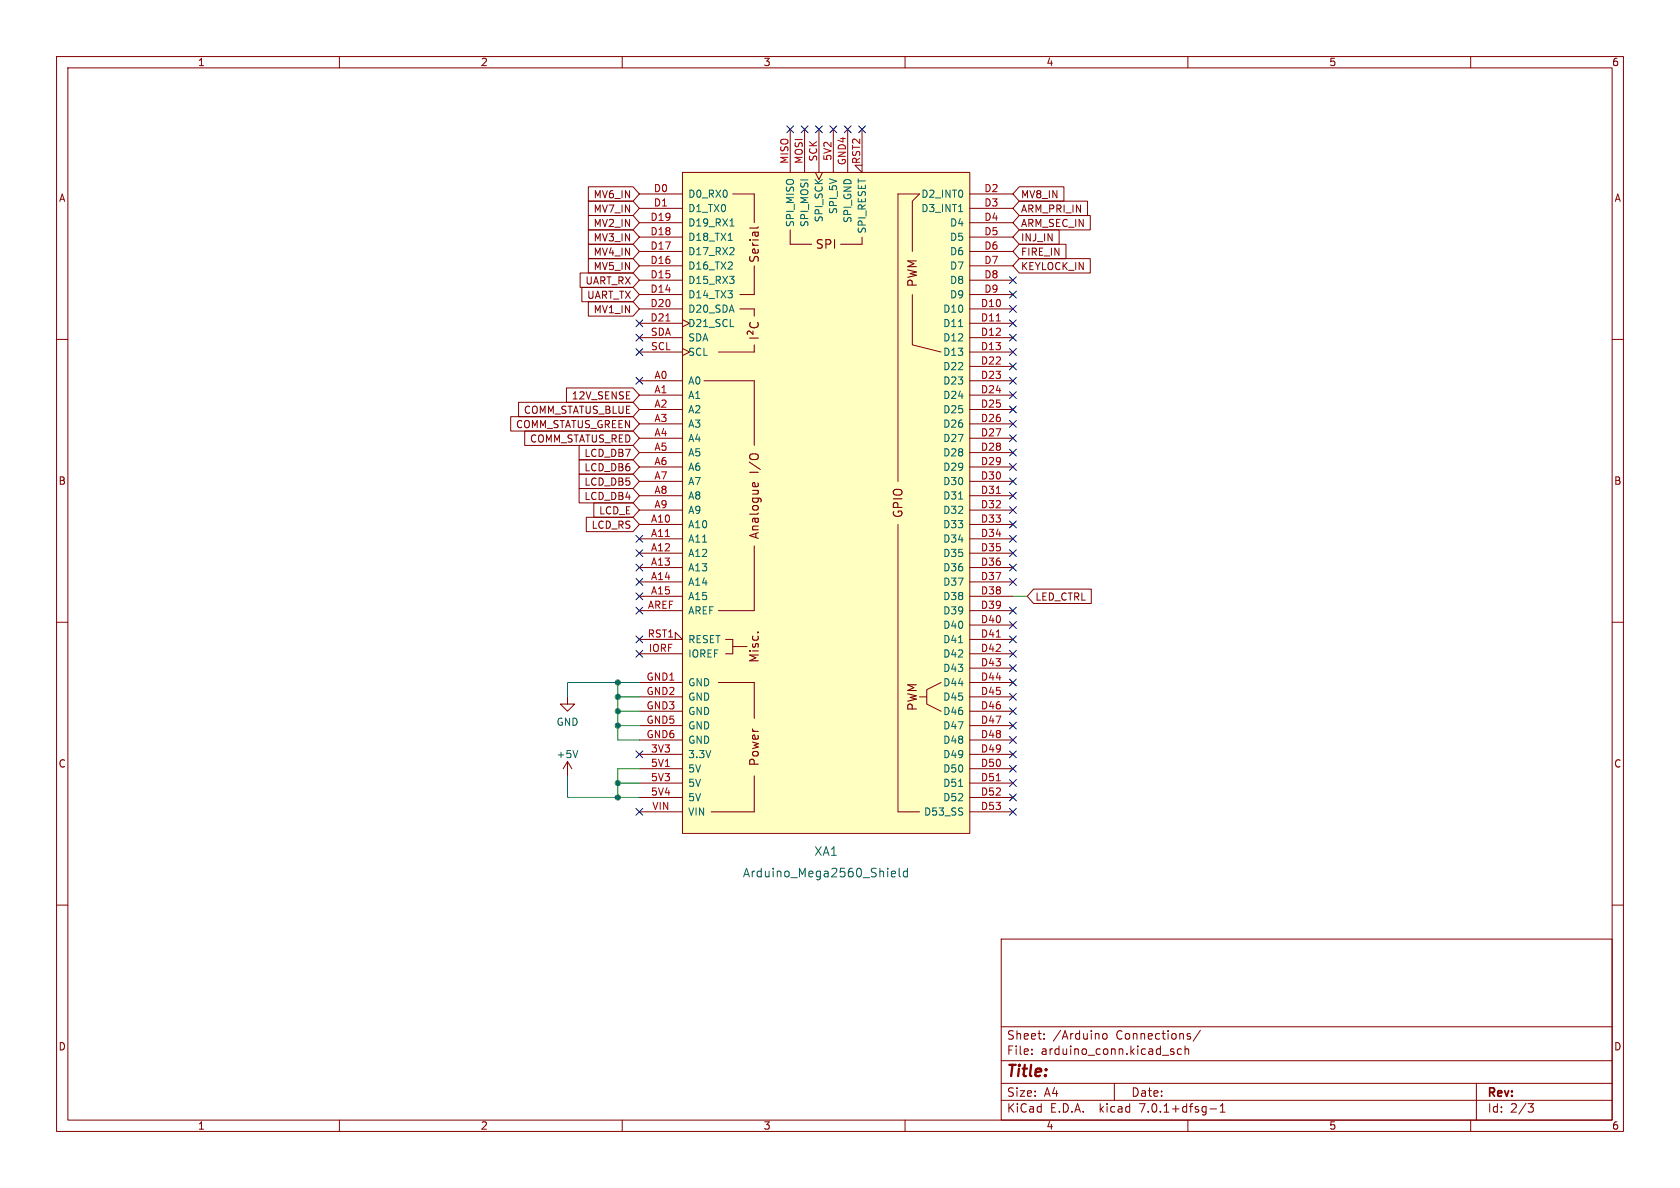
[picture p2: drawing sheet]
<svg xmlns="http://www.w3.org/2000/svg" width="297mm" height="210mm" viewBox="0 0 297 210" stroke-linecap="round" stroke-linejoin="round" font-family="sans-serif">
<g fill="none" stroke="#840000" stroke-width=".18">
<path d="M10 10h277v190h-277zM12 12h273v186h-273zM60 10v2M110 10v2M160 10v2M210 10v2M260 10v2M104 35.6h7.9l1.1 1.2-1.1 1.3h-7.9zM104 38.1h7.9l1.1 1.3-1.1 1.2h-7.9zM104 33h7.9l1.1 1.3-1.1 1.3h-7.9zM113 34.3h7.6M113 36.8h7.6"/>
<path d="M113 39.4h7.6M120.6 30.5h50.8v116.8h-50.8zM129.5 34.3h3.8zM133.3 34.3v5.1zM139.7 22.9v7.6M142.2 22.9v7.6M144.1 30.5l.7 1.3 .6-1.3M144.8 22.9v7.6M147.3 22.9v7.6M149.9 22.9v7.6M152.4 22.9v7.6l-1.3-1.3h1.3M158.7 34.3v50.8z"/>
<path d="M158.7 34.3h3.9l-1.3 1.3v8.9M171.4 34.3h7.7M171.4 36.8h7.7M171.4 39.4h7.7M180.2 38.1h12.5v2.5h-12.5l-1.1-1.2zM180.2 33h7.9v2.6h-7.9l-1.1-1.3zM180.2 35.6h12.1v2.5h-12.1l-1.1-1.3zM10 60h2M102.6 48.3h9.3l1.1 1.2-1.1 1.3h-9.3zM102.9 50.8h9l1.1 1.3-1.1 1.2h-9zM104 53.3h7.9l1.1 1.3-1.1 1.3h-7.9zM104 43.2h7.9l1.1 1.3-1.1 1.2h-7.9z"/>
<path d="M104 45.7h7.9l1.1 1.3-1.1 1.3h-7.9zM104 40.6h7.9l1.1 1.3-1.1 1.3h-7.9zM113 54.6h7.6M113 57.2h7.6M113 59.7h7.6M113 52.1h7.6M113 49.5h7.6M113 47h7.6M113 44.5h7.6M113 41.9h7.6M120.6 56.5l1.3 .7-1.3 .6M130.8 54.6h2.5z"/>
<path d="M130.8 52.1h2.5zM133.3 54.6v1.3zM133.3 47v5.1zM139.7 40.6v2.6zM139.7 43.2h3.8zM148.6 43.2h3.8zM152.4 41.9v1.3zM161.3 52.1v8.9l5.1 1.2M171.4 54.6h7.7M171.4 57.2h7.7M171.4 59.7h7.7M171.4 52.1h7.7"/>
<path d="M171.4 49.5h7.7M171.4 47h7.7M171.4 44.5h7.7M171.4 41.9h7.7M180.2 40.6h7v2.6h-7l-1.1-1.3zM180.2 45.7h12.5v2.6h-12.5l-1.1-1.3zM180.2 43.2h8.3v2.5h-8.3l-1.1-1.2zM285 60h2M90.3 73.7h21.6l1.1 1.2-1.1 1.3h-21.6zM91.7 71.1h20.2l1.1 1.3-1.1 1.3h-20.2zM92.8 76.2h19.1l1.1 1.3-1.1 1.2h-19.1zM100.1 68.6h11.8l1.1 1.3-1.1 1.2h-11.8z"/>
<path d="M102.4 78.7h9.5l1.1 1.3-1.1 1.3h-9.5zM113 67.3h7.6M113 69.9h7.6M113 72.4h7.6M113 74.9h7.6M113 77.5h7.6M113 62.2h7.6M120.6 61.6l1.3 .6-1.3 .7M124.5 67.3h8.8v11.4M127 62.2h6.3zM133.3 61v1.2zM171.4 67.3h7.7"/>
<path d="M171.4 69.9h7.7M171.4 72.4h7.7M171.4 74.9h7.7M171.4 77.5h7.7M171.4 62.2h7.7M171.4 64.8h7.7M102.4 81.3h9.5l1.1 1.3-1.1 1.2h-9.5zM102.4 86.4h9.5l1.1 1.2-1.1 1.3h-9.5zM102.4 83.8h9.5l1.1 1.3-1.1 1.3h-9.5zM103.6 91.4h8.3l1.1 1.3-1.1 1.3h-8.3zM105 88.9h6.9l1.1 1.3-1.1 1.2h-6.9zM113 92.7h7.6"/>
<path d="M113 95.3h7.6M113 97.8h7.6M113 80h7.6M113 82.6h7.6M113 85.1h7.6M113 87.6h7.6M113 90.2h7.6M133.3 96.5v11.5M158.7 92.7v50.8zM171.4 92.7h7.7M171.4 95.3h7.7M171.4 97.8h7.7"/>
<path d="M171.4 80h7.7M171.4 82.6h7.7M171.4 85.1h7.7M171.4 87.6h7.7M171.4 90.2h7.7M10 110h2M113 113h7.6l-1.2-1.2v1.2M113 100.3h7.6M113 102.9h7.6M113 105.4h7.6M113 108h7.6M113 115.6h7.6"/>
<path d="M127 108h6.3zM128.3 115.6h1.2zM128.3 113h1.2zM129.5 114.3h2.6zM129.5 113v2.6zM171.4 100.3h7.7M171.4 102.9h7.7M171.4 105.4h7.7M171.4 108h7.7M171.4 110.5h7.7M171.4 113h7.7M171.4 115.6h7.7"/>
<path d="M171.4 118.1h7.7M182.7 104.1h10.2v2.6h-10.2l-1.1-1.3zM285 110h2M100.3 123.2v1.3h1.3l-1.3 1.2-1.2-1.2h1.2M100.3 134.6l-.7 1.3M100.3 134.6v2.6M100.3 134.6l.8 1.3M113 123.2h7.6M113 133.4h7.6M113 135.9h7.6M113 138.4h7.6M113 120.7h7.6"/>
<path d="M113 125.7h7.6M113 128.3h7.6M113 130.8h7.6M127 120.7h6.3zM133.3 137.2v6.3zM133.3 120.7v6.3zM162.6 123.2h1.2M166.4 120.7l-2.6 1.2v2.6l2.6 1.2M171.4 123.2h7.7M171.4 133.4h7.7M171.4 135.9h7.7M171.4 138.4h7.7"/>
<path d="M171.4 120.7h7.7M171.4 125.7h7.7M171.4 128.3h7.7M171.4 130.8h7.7M10 160h2M113 143.5h7.6M113 141h7.6M125.7 143.5h7.6zM158.7 143.5h3.9M171.4 143.5h7.7M171.4 141h7.7M285 160h2"/>
<path d="M177 166h108v32h-108zM60 198v2M110 198v2M160 198v2M177 194.5h108M177 191.5h108M177 187.5h108M177 181.5h108M182.4 186.3v.1M182.4 185.5v.1M184.6 183.6v.1M184.6 182.8v.1"/>
<path d="M195 182.8l.2-.1 .4 .1 .1 .6-.1 .2-.4 .1-.2-.1zM197 191.5v3M207 185.8l.5 .2 .1 .1-.1 .2-.4 .1M207 185.5h.5M208.9 185.5l-.5-.1-.3 .3v.4l.2 .2h.6M209.5 185.5l.2-.1 .4 .1v.9M209.5 184.9v1.5M210 198v2M210.1 182.7l.3 .1M210.1 183.2l.3 .1 .1 .2-.2 .2h-.3M212.2 182.1l-1.3 2M213.9 196h1.2"/>
<path d="M215.7 196.6h.9M215.7 195.5l.4-.4v1.5M260 198v2M261 191.5v6.5M270.1 195.1h1l-.5 .6 .4 .1 .1 .5-.3 .3h-.4"/>
</g>
<path d="M120.6 30.5h50.8v116.8h-50.8z" fill="#ffffc2" stroke="#ffffc2" stroke-width=".18"/>
<path d="M132.5 59.8h1.6M132.7 57a.61 .61 0 0 0 0 .8 .61 .61 0 0 0 .7 .1 .57 .57 0 0 0 .6-.2 .57 .57 0 0 0-.1-.7M133.1 58.5v.6l-.5-.5a.31 .31 0 0 0-.5 .1l.1 .4M134.1 40.1l-.3 .2h-1.3M132.7 80.3h1.1M133 85.8l.1-.4 .3-.1 .1 .7M134 85.4l.1 .4M133.9 111.8h.2" fill="none" stroke="#840000" stroke-width=".19"/>
<path d="M129 40h.8M169.5 37.4h.7M128.7 42.5h.8M169.5 57.7h.7M169.5 88.2h.7M169.5 113.6h.7M102.1 132.7l-.4 1.2M169.5 139h.7M157.6 154.5l.7-.1-.1-.3-.4-.1-.2 .2 .1 .7h.5M159 153.5v1.3l.2 .2M160.4 154.1l-.4-.1-.3 .3v.4l.1 .2h.6M160.4 153.5v1.5" fill="none" stroke="#006464" stroke-width=".18"/>
<path d="M179.1 105.4h2.5M100.3 137.2v3.8h12.7M109.2 120.7v10.1h3.8M109.2 128.3h3.8M109.2 125.7h3.8M109.2 123.2h3.8M109.2 138.4h3.8M113 120.7h-12.7v2.5M113 135.9h-3.8v5.1" fill="none" stroke="#009600" stroke-width=".18"/>
<g fill="none" stroke="#000084" stroke-width=".18">
<path d="M139.1 22.3l1.2 1.2M140.3 22.3l-1.2 1.2M141.6 22.3l1.2 1.2M142.8 22.3l-1.2 1.2M144.2 22.3l1.2 1.2M145.4 22.3l-1.2 1.2M146.7 22.3l1.2 1.2M147.9 22.3l-1.2 1.2M149.3 22.3l1.2 1.2M150.5 22.3l-1.2 1.2M151.8 22.3l1.2 1.2M153 22.3l-1.2 1.2"/>
<path d="M112.4 56.5l1.2 1.3M112.4 59.1l1.2 1.2M113.6 56.5l-1.2 1.3M113.6 59.1l-1.2 1.2M178.5 48.9l1.2 1.2M178.5 54l1.2 1.2M178.5 56.5l1.2 1.3M178.5 51.5l1.2 1.2M178.5 59.1l1.2 1.2M179.7 48.9l-1.2 1.2M179.7 54l-1.2 1.2M179.7 56.5l-1.2 1.3"/>
<path d="M179.7 51.5l-1.2 1.2M179.7 59.1l-1.2 1.2M112.4 61.6l1.2 1.2M112.4 66.7l1.2 1.2M113.6 61.6l-1.2 1.2M113.6 66.7l-1.2 1.2M178.5 76.9l1.2 1.2M178.5 74.3l1.2 1.2M178.5 64.2l1.2 1.2M178.5 61.6l1.2 1.2M178.5 69.2l1.2 1.3M178.5 66.7l1.2 1.2"/>
<path d="M178.5 71.8l1.2 1.2M178.5 79.4l1.2 1.2M179.7 66.7l-1.2 1.2M179.7 76.9l-1.2 1.2M179.7 74.3l-1.2 1.2M179.7 64.2l-1.2 1.2M179.7 61.6l-1.2 1.2M179.7 69.2l-1.2 1.3M179.7 71.8l-1.2 1.2M179.7 79.4l-1.2 1.2M112.4 99.7l1.2 1.2M112.4 94.6l1.2 1.3"/>
<path d="M112.4 97.2l1.2 1.2M113.6 99.7l-1.2 1.2M113.6 94.6l-1.2 1.3M113.6 97.2l-1.2 1.2M178.5 87l1.2 1.2M178.5 99.7l1.2 1.2M178.5 89.6l1.2 1.2M178.5 92.1l1.2 1.2M178.5 94.6l1.2 1.3M178.5 97.2l1.2 1.2M178.5 81.9l1.2 1.3M178.5 84.5l1.2 1.2"/>
<path d="M179.7 87l-1.2 1.2M179.7 99.7l-1.2 1.2M179.7 89.6l-1.2 1.2M179.7 92.1l-1.2 1.2M179.7 94.6l-1.2 1.3M179.7 97.2l-1.2 1.2M179.7 81.9l-1.2 1.3M179.7 84.5l-1.2 1.2M112.4 102.3l1.2 1.2M112.4 107.3l1.2 1.3M112.4 104.8l1.2 1.2M112.4 115l1.2 1.2"/>
<path d="M112.4 112.4l1.2 1.2M113.6 102.3l-1.2 1.2M113.6 107.3l-1.2 1.3M113.6 104.8l-1.2 1.2M113.6 115l-1.2 1.2M113.6 112.4l-1.2 1.2M178.5 115l1.2 1.2M178.5 112.4l1.2 1.2M178.5 109.9l1.2 1.2M178.5 107.3l1.2 1.3M178.5 102.3l1.2 1.2M178.5 117.5l1.2 1.2"/>
<path d="M179.7 115l-1.2 1.2M179.7 112.4l-1.2 1.2M179.7 109.9l-1.2 1.2M179.7 107.3l-1.2 1.3M179.7 102.3l-1.2 1.2M179.7 117.5l-1.2 1.2M112.4 132.7l1.2 1.3M113.6 132.7l-1.2 1.3M178.5 137.8l1.2 1.2M178.5 132.7l1.2 1.3M178.5 135.3l1.2 1.2M178.5 130.2l1.2 1.2"/>
<path d="M178.5 125.1l1.2 1.2M178.5 127.7l1.2 1.2M178.5 122.6l1.2 1.2M178.5 120l1.2 1.3M179.7 137.8l-1.2 1.2M179.7 132.7l-1.2 1.3M179.7 135.3l-1.2 1.2M179.7 130.2l-1.2 1.2M179.7 125.1l-1.2 1.2M179.7 127.7l-1.2 1.2M179.7 122.6l-1.2 1.2M179.7 120l-1.2 1.3"/>
<path d="M112.4 142.9l1.2 1.2M113.6 142.9l-1.2 1.2M178.5 142.9l1.2 1.2M178.5 140.4l1.2 1.2M179.7 142.9l-1.2 1.2M179.7 140.4l-1.2 1.2"/>
</g>
<g fill="#009600" stroke="#009600" stroke-width=".18">
<circle cx="109.2" cy="123.2" r=".46"/>
<circle cx="109.2" cy="125.7" r=".46"/>
<circle cx="109.2" cy="120.7" r=".46"/>
<circle cx="109.2" cy="141" r=".46"/>
<circle cx="109.2" cy="138.4" r=".46"/>
<circle cx="109.2" cy="128.3" r=".46"/>
</g>
<text font-size="2.8" fill="#840000" x="178" y="190.8">Title:</text>
<g font-size="2.1" fill="#840000">
<text x="134.3" y="46.6" transform="rotate(-90 134.3 46.6)">Serial</text>
<text x="144.1" y="44.2">SPI</text>
<text x="162.3" y="50.8" transform="rotate(-90 162.3 50.8)">PWM</text>
<text x="134.3" y="83.8" transform="rotate(-90 134.3 83.8)">I/O</text>
<text x="134.3" y="95.4" transform="rotate(-90 134.3 95.4)">Analogue</text>
<text x="159.7" y="91.7" transform="rotate(-90 159.7 91.7)">GPIO</text>
<text x="134.3" y="117.3" transform="rotate(-90 134.3 117.3)">Misc.</text>
<text x="162.3" y="125.8" transform="rotate(-90 162.3 125.8)">PWM</text>
<text x="134.3" y="135.5" transform="rotate(-90 134.3 135.5)">Power</text>
<text x="178" y="183.9">Sheet:</text>
<text x="186.2" y="183.9">/Arduino</text>
<text x="197.3" y="183.9">Connections/</text>
<text x="178" y="186.6">File:</text>
<text x="184" y="186.6">arduino_conn.kicad_sch</text>
<text x="178" y="196.8">KiCad</text>
<text x="178" y="194">Size:</text>
<text x="184.6" y="194">A4</text>
<text x="185.7" y="196.8">E.D.A.</text>
<text x="194.4" y="196.8">kicad</text>
<text x="200" y="194">Date:</text>
<text x="201.5" y="196.8">7.0.1+dfsg-1</text>
<text x="263" y="194.2">Rev:</text>
<text x="263" y="196.8">Id:</text>
<text x="267" y="196.8">2/3</text>
</g>
<g font-size="2.1" fill="#006464">
<text x="131.3" y="155.3">Arduino_Mega2560_Shield</text>
<text x="143.9" y="151.4">XA1</text>
</g>
<g font-size="1.8" fill="#840000">
<text x="35" y="11.8">1</text>
<text x="85" y="11.8">2</text>
<text x="135" y="11.8">3</text>
<text x="185" y="11.8">4</text>
<text x="235" y="11.8">5</text>
<text x="285" y="11.8">6</text>
<text x="10.4" y="35.8">A</text>
<text x="104.8" y="35.2">MV6_IN</text>
<text x="180.5" y="35.2">MV8_IN</text>
<text x="285.4" y="35.8">A</text>
<text x="104.8" y="37.7">MV7_IN</text>
<text x="104.8" y="40.3">MV2_IN</text>
<text x="180.5" y="40.3">ARM_SEC_IN</text>
<text x="180.5" y="37.7">ARM_PRI_IN</text>
<text x="104.8" y="45.4">MV4_IN</text>
<text x="104.8" y="47.9">MV5_IN</text>
<text x="104.8" y="42.8">MV3_IN</text>
<text x="180.5" y="42.8">INJ_IN</text>
<text x="180.5" y="47.9">KEYLOCK_IN</text>
<text x="180.5" y="45.4">FIRE_IN</text>
<text x="103.4" y="50.4">UART_RX</text>
<text x="103.7" y="53">UART_TX</text>
<text x="104.8" y="55.5">MV1_IN</text>
<text x="101" y="70.8">12V_SENSE</text>
<text x="91.1" y="75.8">COMM_STATUS_GREEN</text>
<text x="92.5" y="73.3">COMM_STATUS_BLUE</text>
<text x="93.6" y="78.4">COMM_STATUS_RED</text>
<text x="103.2" y="83.5">LCD_DB6</text>
<text x="103.2" y="80.9">LCD_DB7</text>
<text x="10.3" y="85.8">B</text>
<text x="103.2" y="88.5">LCD_DB4</text>
<text x="103.2" y="86">LCD_DB5</text>
<text x="285.3" y="85.8">B</text>
<text x="104.5" y="93.6">LCD_RS</text>
<text x="105.8" y="91.1">LCD_E</text>
<text x="183" y="106.3">LED_CTRL</text>
<text x="10.3" y="135.8">C</text>
<text x="285.3" y="135.8">C</text>
<text x="10.3" y="185.8">D</text>
<text x="285.3" y="185.8">D</text>
<text x="35" y="199.8">1</text>
<text x="85" y="199.8">2</text>
<text x="135" y="199.8">3</text>
<text x="185" y="199.8">4</text>
<text x="235" y="199.8">5</text>
<text x="285" y="199.8">6</text>
</g>
<g font-size="1.8" fill="#a90000">
<text x="139.4" y="29" transform="rotate(-90 139.4 29)">MISO</text>
<text x="142" y="29" transform="rotate(-90 142 29)">MOSI</text>
<text x="144.5" y="28.6" transform="rotate(-90 144.5 28.6)">SCK</text>
<text x="147.1" y="28.5" transform="rotate(-90 147.1 28.5)">5V2</text>
<text x="149.6" y="29.3" transform="rotate(-90 149.6 29.3)">GND4</text>
<text x="152.1" y="29.1" transform="rotate(-90 152.1 29.1)">RST2</text>
<text x="115.5" y="34">D0</text>
<text x="174" y="34">D2</text>
<text x="114.9" y="41.7">D18</text>
<text x="114.9" y="39.1">D19</text>
<text x="115.5" y="36.6">D1</text>
<text x="174" y="36.6">D3</text>
<text x="174" y="39.1">D4</text>
<text x="174" y="41.7">D5</text>
<text x="114.9" y="46.7">D16</text>
<text x="114.9" y="44.2">D17</text>
<text x="174" y="44.2">D6</text>
<text x="174" y="46.7">D7</text>
<text x="114.9" y="51.8">D14</text>
<text x="114.9" y="49.3">D15</text>
<text x="174" y="49.3">D8</text>
<text x="174" y="51.8">D9</text>
<text x="114.9" y="54.4">D20</text>
<text x="114.9" y="56.9">D21</text>
<text x="115" y="59.4">SDA</text>
<text x="173.4" y="54.4">D10</text>
<text x="173.4" y="56.9">D11</text>
<text x="173.4" y="59.4">D12</text>
<text x="115" y="62">SCL</text>
<text x="173.4" y="62">D13</text>
<text x="173.4" y="64.5">D22</text>
<text x="115.6" y="67.1">A0</text>
<text x="115.6" y="69.6">A1</text>
<text x="173.4" y="67.1">D23</text>
<text x="173.4" y="69.6">D24</text>
<text x="115.6" y="72.1">A2</text>
<text x="115.6" y="74.7">A3</text>
<text x="115.6" y="77.2">A4</text>
<text x="173.4" y="72.1">D25</text>
<text x="173.4" y="74.7">D26</text>
<text x="173.4" y="77.2">D27</text>
<text x="115.6" y="79.8">A5</text>
<text x="115.6" y="82.3">A6</text>
<text x="173.4" y="79.8">D28</text>
<text x="173.4" y="82.3">D29</text>
<text x="115.6" y="84.8">A7</text>
<text x="115.6" y="87.4">A8</text>
<text x="115.6" y="89.9">A9</text>
<text x="173.4" y="84.8">D30</text>
<text x="173.4" y="87.4">D31</text>
<text x="173.4" y="89.9">D32</text>
<text x="115" y="92.5">A10</text>
<text x="115" y="95">A11</text>
<text x="173.4" y="92.5">D33</text>
<text x="173.4" y="95">D34</text>
<text x="115" y="97.5">A12</text>
<text x="115" y="100.1">A13</text>
<text x="173.4" y="97.5">D35</text>
<text x="173.4" y="100.1">D36</text>
<text x="114.5" y="107.7">AREF</text>
<text x="115" y="102.6">A14</text>
<text x="115" y="105.2">A15</text>
<text x="173.4" y="102.6">D37</text>
<text x="173.4" y="105.2">D38</text>
<text x="173.4" y="107.7">D39</text>
<text x="114.4" y="112.8">RST1</text>
<text x="173.4" y="110.2">D40</text>
<text x="173.4" y="112.8">D41</text>
<text x="114.6" y="115.3">IORF</text>
<text x="173.4" y="115.3">D42</text>
<text x="173.4" y="117.9">D43</text>
<text x="114.2" y="120.4">GND1</text>
<text x="114.2" y="122.9">GND2</text>
<text x="114.2" y="125.5">GND3</text>
<text x="173.4" y="120.4">D44</text>
<text x="173.4" y="122.9">D45</text>
<text x="173.4" y="125.5">D46</text>
<text x="114.2" y="128">GND5</text>
<text x="114.2" y="130.6">GND6</text>
<text x="173.4" y="128">D47</text>
<text x="173.4" y="130.6">D48</text>
<text x="115" y="133.1">3V3</text>
<text x="115" y="135.6">5V1</text>
<text x="173.4" y="133.1">D49</text>
<text x="173.4" y="135.6">D50</text>
<text x="115" y="138.2">5V3</text>
<text x="115" y="140.7">5V4</text>
<text x="115.3" y="143.3">VIN</text>
<text x="173.4" y="138.2">D51</text>
<text x="173.4" y="140.7">D52</text>
<text x="173.4" y="143.3">D53</text>
</g>
<g font-size="1.8" fill="#006464">
<text x="121.7" y="35.1">D0_RX0</text>
<text x="162.7" y="35.1">D2_INT0</text>
<text x="121.7" y="37.7">D1_TX0</text>
<text x="121.7" y="40.2">D19_RX1</text>
<text x="140.5" y="40.3" transform="rotate(-90 140.5 40.3)">SPI_MISO</text>
<text x="143.1" y="40.3" transform="rotate(-90 143.1 40.3)">SPI_MOSI</text>
<text x="145.6" y="39.4" transform="rotate(-90 145.6 39.4)">SPI_SCK</text>
<text x="148.1" y="38" transform="rotate(-90 148.1 38)">SPI_5V</text>
<text x="150.7" y="39.5" transform="rotate(-90 150.7 39.5)">SPI_GND</text>
<text x="153.2" y="41.4" transform="rotate(-90 153.2 41.4)">SPI_RESET</text>
<text x="162.7" y="37.7">D3_INT1</text>
<text x="167.8" y="40.2">D4</text>
<text x="121.7" y="47.8">D16_TX2</text>
<text x="121.7" y="45.3">D17_RX2</text>
<text x="121.7" y="42.7">D18_TX1</text>
<text x="167.8" y="42.7">D5</text>
<text x="167.8" y="45.3">D6</text>
<text x="167.8" y="47.8">D7</text>
<text x="121.7" y="52.9">D14_TX3</text>
<text x="121.7" y="50.4">D15_RX3</text>
<text x="167.8" y="50.4">D8</text>
<text x="167.8" y="52.9">D9</text>
<text x="121.7" y="55.4">D20_SDA</text>
<text x="121.7" y="58">D21_SCL</text>
<text x="166.6" y="55.4">D10</text>
<text x="166.6" y="58">D11</text>
<text x="121.7" y="63.1">SCL</text>
<text x="121.7" y="60.5">SDA</text>
<text x="166.6" y="60.5">D12</text>
<text x="166.6" y="63.1">D13</text>
<text x="166.6" y="65.6">D22</text>
<text x="121.7" y="68.1">A0</text>
<text x="121.7" y="70.7">A1</text>
<text x="166.6" y="68.1">D23</text>
<text x="166.6" y="70.7">D24</text>
<text x="121.7" y="73.2">A2</text>
<text x="121.7" y="75.8">A3</text>
<text x="166.6" y="73.2">D25</text>
<text x="166.6" y="75.8">D26</text>
<text x="121.7" y="78.3">A4</text>
<text x="121.7" y="80.8">A5</text>
<text x="121.7" y="83.4">A6</text>
<text x="166.6" y="78.3">D27</text>
<text x="166.6" y="80.8">D28</text>
<text x="166.6" y="83.4">D29</text>
<text x="121.7" y="85.9">A7</text>
<text x="121.7" y="88.5">A8</text>
<text x="166.6" y="85.9">D30</text>
<text x="166.6" y="88.5">D31</text>
<text x="121.7" y="93.5">A10</text>
<text x="121.7" y="91">A9</text>
<text x="166.6" y="91">D32</text>
<text x="166.6" y="93.5">D33</text>
<text x="121.7" y="96.1">A11</text>
<text x="121.7" y="98.6">A12</text>
<text x="121.7" y="101.2">A13</text>
<text x="166.6" y="96.1">D34</text>
<text x="166.6" y="98.6">D35</text>
<text x="166.6" y="101.2">D36</text>
<text x="121.7" y="103.7">A14</text>
<text x="121.7" y="106.2">A15</text>
<text x="166.6" y="103.7">D37</text>
<text x="166.6" y="106.2">D38</text>
<text x="121.7" y="108.8">AREF</text>
<text x="121.7" y="113.9">RESET</text>
<text x="166.6" y="108.8">D39</text>
<text x="166.6" y="111.3">D40</text>
<text x="166.6" y="113.9">D41</text>
<text x="121.7" y="116.4">IOREF</text>
<text x="166.6" y="116.4">D42</text>
<text x="166.6" y="118.9">D43</text>
<text x="121.7" y="121.5">GND</text>
<text x="121.7" y="124">GND</text>
<text x="166.6" y="121.5">D44</text>
<text x="166.6" y="124">D45</text>
<text x="98.3" y="128.5">GND</text>
<text x="121.7" y="126.6">GND</text>
<text x="121.7" y="129.1">GND</text>
<text x="121.7" y="131.6">GND</text>
<text x="166.6" y="126.6">D46</text>
<text x="166.6" y="129.1">D47</text>
<text x="166.6" y="131.6">D48</text>
<text x="98.3" y="134.2">+5V</text>
<text x="121.7" y="134.2">3.3V</text>
<text x="121.7" y="136.7">5V</text>
<text x="166.6" y="134.2">D49</text>
<text x="166.6" y="136.7">D50</text>
<text x="121.7" y="139.3">5V</text>
<text x="121.7" y="141.8">5V</text>
<text x="166.6" y="139.3">D51</text>
<text x="166.6" y="141.8">D52</text>
<text x="121.7" y="144.3">VIN</text>
<text x="163.2" y="144.3">D53_SS</text>
</g>
</svg>
